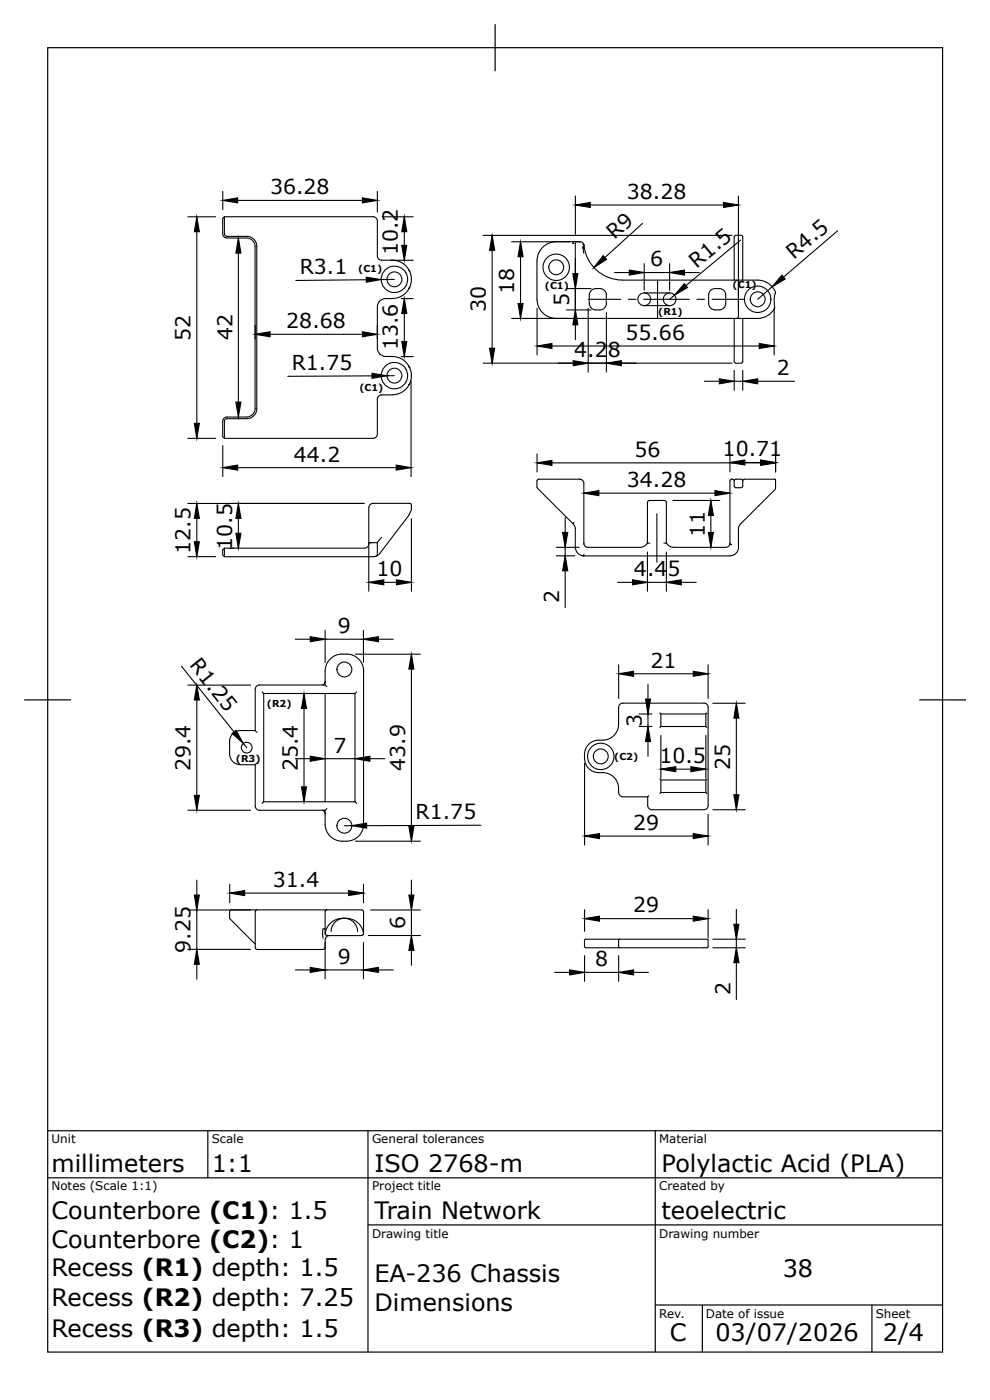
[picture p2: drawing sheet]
<svg xmlns="http://www.w3.org/2000/svg" width="210mm" height="297mm" viewBox="0 0 210 297" stroke-linecap="round" stroke-linejoin="round" font-family="sans-serif">
<g fill="none" stroke="#000" stroke-width=".23">
<path d="M39.9 46.1h5.9M41.8 49.2v40.7M47.3 40.7v3.8M47.7 46l31.8 .1 .5 .3 .1 .5v7.6l.2 .4 .7 .4h6.8M48.2 50.2h4.2M48.2 50.2l-.3-.1-.2-.4v-3.7l-.4 .4v3.2a.91 .91 0 0 0 .9 1h4.2a1.81 1.81 0 0 1 1.8 1.8M50.5 42.6h26.5M50.6 53.7v31.7M52.4 50.2a2.14 2.14 0 0 1 2.1 2.2v34.4a2.17 2.17 0 0 1-2.1 2.1h-4.2l-.5 .3v.3M54.2 52.4v34.4M77.8 59.4l-15 .2M79.2 46h.1"/>
<path d="M80.1 40.7v4.4M81.1 46.1h6.7M83.3 55.3a4.1 4.1 0 0 1 3.7 2.4M83.7 59.3l-2.8 .1M85.9 49.2v2.9M86.8 57.5l.2 .2M87 57.7a4.1 4.1 0 0 1 0 3.3M102.6 50h52.8M104.5 53.2v20.8M110.5 54.5v10M118.1 51.3a4.1 4.1 0 0 0-4.1 4.1v8.2a4.1 4.1 0 0 0 4.1 4h38.3M121.6 51.7h.1"/>
<path d="M121.9 51.3l-.3 .4M121.9 51.3l-13.3 .1M122.2 51.7v15.6M122.2 41.6v8.2M122.2 55v3.1M123.1 51.3l-.7 .1-.2 .3M123.1 51.3l.7 .3 .2 .4h-.2M123.1 51.3h.1M123.2 51.3h-1.3M124 52l-.1 .8-.1-.4 .2 1.4M124 51.9a8.2 8.2 0 0 0 8.1 7.6M125.3 43.5h28.3"/>
<path d="M130.5 57.9h3.1M132.1 59.5h28.8a3.6 3.6 0 0 1 3.8 2.7h-.1a5.7 5.7 0 0 0-.1 3v.2a3.9 3.9 0 0 1-3.6 2.2h-4.5M136.4 47.4l-8 7.3M136.8 56v5.7M136.8 57.9h5.4M139.6 59.5v8.1M142.2 56v5.7M145.4 57.9h3.1M155.9 59.5v-9.2l.4-.3h1.1l.3 .3v9.2M156.5 59.5l.3 .3M156.8 41.6v25.7l-.3 .3M157.3 51l-11.6 9.7"/>
<path d="M177.9 49l-11.5 9.9M54.2 69.1v2.9M57.3 71h19.7M79 79.8l-17.9 .1M80.1 69.1v2.9M81.9 63.4h1.4M81.9 63.4a1.88 1.88 0 0 0-1.5 .8l-.3 .8v9.1l.4 1a1.65 1.65 0 0 0 1.4 .6 4.7 4.7 0 0 1 4.8 1.8 4.1 4.1 0 0 1 .3 4M83.7 79.8h-1.5M85.2 63.4h2.6M85.2 75.7h2.6M85.9 66.6v6M86.8 77.9l.2 .2"/>
<path d="M87 61l-.2 .2M87 61a4.1 4.1 0 0 1-3.7 2.4M102.6 77.1h52.8M108.6 67.6h12M114 65.5v9.9M117.2 73.5h44M120.3 65.8h5.2M120.3 61.3h5.2M122.2 67.3l.3 .3M122.2 61.3v4.5M122.2 69v3.2M124.9 63.6h6.9"/>
<path d="M124.9 65.5v13.5M128.8 62.7v1.8M128.8 66.4v12.6M128.8 62.6a1.35 1.35 0 0 0-1.4-1.3 1.78 1.78 0 0 0-2.2 .9 4.1 4.1 0 0 0 .2 3.1 2.1 2.1 0 0 0 3.3-.4l.1-.4M133.4 63.6h1.7M136.7 63.6h9.7M136.8 64.9h5.4M136.8 62.2h5.4M136.8 62.2a1.35 1.35 0 0 0-1.3 1.4 1.35 1.35 0 0 0 1.3 1.3M136.8 62.2a1.35 1.35 0 0 1 1.4 1.4 1.35 1.35 0 0 1-1.4 1.3M143.2 62.7l-1 .9M148 63.6h1.6"/>
<path d="M150.7 61.8a2.13 2.13 0 0 1 3.3 .4 4.5 4.5 0 0 1-.2 3.1 2.13 2.13 0 0 1-3.2-.4 4.5 4.5 0 0 1 .1-3.1zM151.2 63.6h7M155.9 67.6v9.2l.4 .3h1.1l.3-.3v-9.2M155.9 78.7v4.2M157.7 78.7v4.2M164 60.9l-3.1 2.7M164.4 65.5v9.9M39.9 93.1h5.9M47.3 89.5v3.2l.4 .4M47.3 94.6v6.6M47.7 89.5v3.6M48.2 88.6h4.2"/>
<path d="M48.2 88.6a.91 .91 0 0 0-.9 .9M50.5 99.3h33.6M54.2 86.8a1.81 1.81 0 0 1-1.8 1.8M79.3 93.1h-.1M87 81.5l-.2 .2M87 81.5a4.1 4.1 0 0 1-3.7 2.4h-2.4l-.4 .1-.3 .4-.1 7.9-.1 .4-.5 .4h-31.8M87.3 80.9v20.3M114 96.4v3.8M117.2 98.3h44.3M149.6 81h3.1M155 96.3v3.9M155.9 81h1.8"/>
<path d="M158.2 98.2h3.3M160.9 81h7.8M164.7 96.3v3.9M39.9 106.9h37.4M39.9 118.2h5.9M41.8 110.1v5M47.7 116.4l-.4 .4v1.1l.4 .3M48.7 116.4h1M50.6 110.1v3.2M78.3 116.1v9.5M78.3 115.6a.91 .91 0 0 1-.9 .8h-29.7v1.8M78.7 115.3l-.4 .3"/>
<path d="M78.7 115.3h.1M78.7 115.3h1.4v2.5l-.2 .3M79.2 106.9h6.9a.99 .99 0 0 1 1.3 .4M79.2 106.9a.94 .94 0 0 0-.9 .9v7.8M81 114.2l-.9 1.1M87.4 107.3v1l-.6 1.2-6.2 8.1-.8 .5-32.1 .1M87.4 110.2v15.4M114 103.4l.2 .3 7.4 7.5 .3-.2M118.1 116.3h4.9M118.1 118.1h4M120 109.9v3.2M120 116.3v1.8"/>
<path d="M121.7 111.2l.3 .5 .2 .6v4M122.2 116.2a1.81 1.81 0 0 0 1.4 1.8M123.1 101.8h-7.8a.95 .95 0 0 0-1.3 .3v1.3M123.1 101.8l.5 .2 .4 .6v13M124 115.4l.2 .5 .5 .4h11.2l1-.3 .6-.6M124 117.7l-.1 .3h-.3M127.2 104.7h24.6M137.5 115.4v-8.8l.4-.3h3.2l.4 .4v8.7h-.5M137.5 115.4h.5M137.5 117.2v8.4M139.5 109.1v10.3M141.5 117.2v8.4"/>
<path d="M141.5 115.4l.6 .6 1 .3M142.9 106.3h9.9M150.9 109.5v3.6M155 115.3a.91 .91 0 0 1-.9 1h-11M155.9 102.1l-.2-.3h-.3l-.4 .3v13.4l.3 .2M155.9 102.1v1.1M157.3 111.3l-.4 .4-.1 .6v3.9a1.84 1.84 0 0 1-1.8 1.9h-31.2M157.7 102.1l.4-.3h6.4l.2 .2v1.8l-7.4 7.5M157.7 103.2l-.3 .4h-1.1l-.4-.4M157.7 102.1l-.3-.3h-1.1l-.4 .3M157.7 102.1v1.1M62.7 135.8h3.2"/>
<path d="M69 133.9v6.8M69 135.8h8.2M75.5 138.9h13.8M77.2 133.9v6.8M80.3 135.8h3.2M81.5 123.7h2.7M120 121.2v7.9M131.1 123.7h3.2M137.5 123.7h4M144.7 123.7h3.1M38.5 141.5l11.2 14M39.9 145.5h13.3"/>
<path d="M41.8 148.7v20.2M51.7 157.9l.7 .9M54.2 146.4v8.8M54.6 155.5l-.4-.3h-3.2a2.27 2.27 0 0 0-2.2 2.2v2.7M55.1 145.5h14l.3 .4M55.1 145.5a.91 .91 0 0 0-.9 .9M55.7 146.9l.3 .4v23l-.3 .4M56 147.3h19.4v23M64.6 150.5v16.6M69 147.3v23M69.1 144.7l-.2 .5-.4 .3M75.7 146.9l-.3 .4"/>
<path d="M77.2 142.5v32.5M77.2 142.5a3.8 3.8 0 0 0-4.5-3.6 3.6 3.6 0 0 0-3.7 3.6v3M87.4 142.1v33.4M131.4 150.2v3.7a3.5 3.5 0 0 1-4.3 3.3 3.2 3.2 0 0 0-3 3.9 3.2 3.2 0 0 0 3.9 3 3.5 3.5 0 0 1 3.4 4.2M131.4 150.2a.91 .91 0 0 1 .9-.9h17.2a.88 .88 0 0 1 .9 .9M131.4 141.2v7.2M134.5 143.1h12.7M135.7 151.6h2.7M135.7 154.3h2.7M137.6 145.3v3.2M137.6 151.6v2.7M137.6 157.5v3.1"/>
<path d="M140.1 151.4l.2 .2h9.6l.2-.2M140.3 151.6v2.7l-.2 .2M140.3 156.2v9.1M149.9 151.6v2.7h-9.6M149.9 154.3l.2 .2M149.9 156.2v9.1M150.4 141.2v7.2M150.4 150.2v20.9M151.4 149.4h6.9M156.4 152.5v16.3M39.9 172.1h13.3M48.8 160.1a2.27 2.27 0 0 0 2.2 2.3"/>
<path d="M51 162.4h3.2M54.6 162.1l-.4 .3v8.8a.91 .91 0 0 0 .9 .9h13.9M56 170.3h19.4M62.7 161.1h3.2M68.5 172.1l.4 .3 .2 .5M69 172.1v2.9a3.8 3.8 0 0 0 4.6 3.7 3.6 3.6 0 0 0 3.6-3.7M69 161.1h6.4M69.4 171.7l-.4 .4M74.7 175.4h-1.6M75.4 170.3l.3 .4M75.5 178.7h13.8M78.5 161.1h3.2"/>
<path d="M102.1 175.3l-24.2 .1M124.1 162.1v17.4M127.3 177.6h19.9M131.4 168.3a.91 .91 0 0 0 .9 .9h5.2v1.9M137.5 171.1a.91 .91 0 0 0 .9 .9h11.1a.91 .91 0 0 0 .9-.9M137.8 169l-.3 .2M140.1 165.4l.2 .3h9.6l.2-.3M140.3 165.7v2.6l-.2 .3M143.5 163.4h3.2M149.9 165.7v2.6h-9.6M149.9 168.3l.2 .3M150.4 173v6.5"/>
<path d="M151.4 172h6.9M39.9 193.3h13.3M41.8 186.9v3.2M41.8 193.3v8.3M48.8 193.6v1.5l5.4 5.4M48.8 187.8v3.9M49.1 193.3h26.8a1.02 1.02 0 0 1 1.3 .3v4.8a4.1 4.1 0 0 0-4.4-3.4 4 4 0 0 0-3.7 3.4l-.1-4.8 .4-.3M49.1 193.3l-.3 .3M51.9 189.7h22.1M54.6 193.3l-.4 .3v7.7l.4 .3M69 197.4l-.4-.2v2.1M69.1 198.4a1.23 1.23 0 0 0 1.4 .3h6.2l.5-.3"/>
<path d="M70 198.7a.91 .91 0 0 0-.9 .9l-.1 8.3M70.3 197.9l.2-1.1 .5-.8 .9-.7 1.1-.3 1.2 .2 .9 .7 .6 .7 .2 1.3M77.2 187.8v3.9M78.2 198.7h11.1M78.7 193.3h10.6M87.4 186.9v3.2M87.4 193.3v5.4M124.1 193.2v4.6M127.3 195.1h19.9M131.4 199.7v1.4M131.6 199.5l-.2 .2M150.4 193.2v6"/>
<path d="M151.4 199.5h6.9M156.4 193.2v3.1M156.4 199.5v1.8M39.9 201.6h13.3M41.8 204.8v3.2M54.6 201.7h14M62.7 206h3.2M69 206h8.2M69.1 201.2l-.3 .4h-.2M77.2 200.1v7.8M80.3 206h3.2M87.4 201.9v3.1"/>
<path d="M117.8 206.5h3.2M124.1 203v5.4M124.1 206.5h7.3M124.3 201.3h25.8M124.4 201.3l-.3-.2v-1.4a1.26 1.26 0 0 1 1.4-.2h24.6l.3 .2v1.4l-.2 .2M131.4 201.1l.2 .2M131.4 203v5.4M134.5 206.5h3.2M151.4 201.3h6.9M156.4 204.5v7.8"/>
<circle cx="83.8" cy="59.3" r="2.81"/>
<circle cx="83.8" cy="59.3" r="1.58"/>
<circle cx="118.1" cy="56.8" r="1.58"/>
<circle cx="118.1" cy="56.8" r="2.81"/>
<circle cx="83.8" cy="79.8" r="2.81"/>
<circle cx="83.8" cy="79.8" r="1.58"/>
<circle cx="142.2" cy="63.6" r="1.35"/>
<circle cx="160.9" cy="63.6" r="2.81"/>
<circle cx="160.9" cy="63.6" r="1.58"/>
<circle cx="52.4" cy="158.8" r="1.14"/>
<circle cx="73.1" cy="142.2" r="1.58"/>
<circle cx="73.1" cy="175.4" r="1.58"/>
<circle cx="127.6" cy="160.7" r="1.58"/>
<circle cx="127.6" cy="160.7" r="2.81"/>
</g>
<g fill="#000">
<path d="M41.8 46.1l.5 3.1h-1zM50.6 50.6l.6 3.1h-1.1zM47.3 42.6l3.2-.6v1.1zM77 42l3.1 .6-3.1 .5zM77.8 58.9l3.1 .5-3.1 .5zM85.3 52.1h1.1l-.5 3.2zM85.9 46.1l.5 3.1h-1.1zM104.5 50l.5 3.2h-1zM110.5 51.4l.6 3.1h-1.1zM121.6 58.1h1.1l-.5 3.2zM122.2 43.5l3.1-.5v1.1zM128.1 54.3l.7 .8-2.7 1.7z"/>
<path d="M133.6 57.4l3.2 .5-3.2 .5zM142.2 57.9l3.2-.5v1zM153.6 43l3.2 .5-3.2 .6zM166 58.5l.7 .8-2.7 1.6zM54.2 71l3.1-.5v1zM77 70.5l3.1 .5-3.1 .5zM79 79.3l3.2 .5-3.2 .5zM85.9 63.4l.5 3.2h-1.1zM85.3 72.6h1.1l-.5 3.1zM104 74h1l-.5 3.1zM110 64.5h1.1l-.6 3.1zM114 73.5l3.2-.5v1z"/>
<path d="M122.2 65.8l.5 3.2h-1.1zM121.7 76.6l3.2 .5-3.2 .6zM128.8 77.1l3.1-.5v1.1zM145.3 60.3l.7 .8-2.8 1.6zM161.2 73l3.2 .5-3.2 .5zM41.3 89.9h1l-.5 3.2zM50.1 85.4h1.1l-.6 3.2zM47.3 99.3l3.2-.5v1zM84.1 98.8l3.2 .5-3.2 .5zM114 98.3l3.2-.5v1zM152.7 80.5l3.2 .5-3.2 .5zM155 98.2l3.2-.5v1.1z"/>
<path d="M157.7 81l3.2-.5v1zM161.5 97.8l3.2 .5-3.2 .5zM161.5 97.7l3.2 .5-3.2 .6zM41.8 106.9l.5 3.2h-1zM41.3 115.1h1l-.5 3.1zM50.1 113.3h1.1l-.6 3.1zM50.6 106.9l.6 3.2h-1.1zM119.5 113.1h1.1l-.6 3.2zM124 104.7l3.2-.5v1.1zM150.9 106.3l.6 3.2h-1.1zM150.4 113.1h1.1l-.6 3.2zM151.8 104.2l3.2 .5-3.2 .6z"/>
<path d="M65.9 135.2l3.1 .6-3.1 .5zM77.2 135.8l3.1-.6v1.1zM78.3 123.7l3.2-.6v1.1zM84.2 123.1l3.2 .6-3.2 .5zM120 118.1l.6 3.1h-1.1zM134.3 123.1l3.2 .6-3.2 .5zM141.5 123.7l3.2-.6v1.1zM41.8 145.5l.5 3.2h-1zM49.3 155.8l.8-.7 1.6 2.8zM64.6 147.3l.5 3.2h-1.1zM87.4 138.9l.5 3.2h-1.1zM131.4 143.1l3.1-.5v1z"/>
<path d="M137.1 148.5h1l-.5 3.1zM137.6 154.3l.5 3.2h-1zM147.2 142.6l3.2 .5-3.2 .5zM156.4 149.4l.5 3.1h-1.1zM41.3 168.9h1l-.5 3.2zM64 167.1h1.1l-.5 3.2zM65.9 160.6l3.1 .5-3.1 .6zM74.7 175.4l3.1-.6 .1 1.1zM75.4 161.1l3.1-.5v1.1zM86.8 175.5h1.1l-.5 3.2zM124.1 177.6l3.2-.5v1zM140.3 163.4l3.2-.6v1.1z"/>
<path d="M146.7 162.8l3.2 .6-3.2 .5zM147.2 177.1l3.2 .5-3.2 .5zM155.8 168.8h1.1l-.5 3.2zM41.3 190.1h1l-.5 3.2zM48.8 189.7l3.1-.5v1zM74 189.2l3.2 .5-3.2 .5zM86.8 190.1h1.1l-.5 3.2zM124.1 195.1l3.2-.5v1zM147.2 194.6l3.2 .5-3.2 .5zM155.8 196.3h1.1l-.5 3.2zM41.8 201.6l.5 3.2h-1zM65.9 205.5l3.1 .5-3.1 .5z"/>
<path d="M77.2 206l3.1-.5v1zM87.4 198.7l.5 3.2h-1.1zM121 206l3.1 .5-3.1 .6zM131.4 206.5l3.1-.5v1.1zM156.4 201.3l.5 3.2h-1.1z"/>
</g>
<g fill="none" stroke="#000" stroke-width=".24">
<path d="M41.8 46.1l.5 3.1h-1zM47.3 42.6l3.2-.6v1.1zM50.6 50.6l.6 3.1h-1.1zM77 42l3.1 .6-3.1 .5zM77.8 58.9l3.1 .5-3.1 .5zM85.3 52.1h1.1l-.5 3.2zM85.9 46.1l.5 3.1h-1.1zM104.5 50l.5 3.2h-1zM110.5 51.4l.6 3.1h-1.1zM121.6 58.1h1.1l-.5 3.2zM122.2 43.5l3.1-.5v1.1zM128.1 54.3l.7 .8-2.7 1.7z"/>
<path d="M133.6 57.4l3.2 .5-3.2 .5zM142.2 57.9l3.2-.5v1zM153.6 43l3.2 .5-3.2 .6zM166 58.5l.7 .8-2.7 1.6zM54.2 71l3.1-.5v1zM77 70.5l3.1 .5-3.1 .5zM79 79.3l3.2 .5-3.2 .5zM85.3 72.6h1.1l-.5 3.1zM85.9 63.4l.5 3.2h-1.1zM104 74h1l-.5 3.1zM110 64.5h1.1l-.6 3.1zM114 73.5l3.2-.5v1z"/>
<path d="M121.7 76.6l3.2 .5-3.2 .6zM122.2 65.8l.5 3.2h-1.1zM128.8 77.1l3.1-.5v1.1zM145.3 60.3l.7 .8-2.8 1.6zM161.2 73l3.2 .5-3.2 .5zM41.3 89.9h1l-.5 3.2zM47.3 99.3l3.2-.5v1zM50.1 85.4h1.1l-.6 3.2zM84.1 98.8l3.2 .5-3.2 .5zM114 98.3l3.2-.5v1zM152.7 80.5l3.2 .5-3.2 .5zM155 98.2l3.2-.5v1.1z"/>
<path d="M157.7 81l3.2-.5v1zM161.5 97.8l3.2 .5-3.2 .5zM161.5 97.7l3.2 .5-3.2 .6zM41.3 115.1h1l-.5 3.1zM41.8 106.9l.5 3.2h-1zM50.1 113.3h1.1l-.6 3.1zM50.6 106.9l.6 3.2h-1.1zM119.5 113.1h1.1l-.6 3.2zM120 118.1l.6 3.1h-1.1zM124 104.7l3.2-.5v1.1zM150.4 113.1h1.1l-.6 3.2zM150.9 106.3l.6 3.2h-1.1z"/>
<path d="M151.8 104.2l3.2 .5-3.2 .6zM65.9 135.2l3.1 .6-3.1 .5zM77.2 135.8l3.1-.6v1.1zM78.3 123.7l3.2-.6v1.1zM84.2 123.1l3.2 .6-3.2 .5zM87.4 138.9l.5 3.2h-1.1zM134.3 123.1l3.2 .6-3.2 .5zM141.5 123.7l3.2-.6v1.1zM41.8 145.5l.5 3.2h-1zM49.3 155.8l.8-.7 1.6 2.8zM64.6 147.3l.5 3.2h-1.1zM131.4 143.1l3.1-.5v1z"/>
<path d="M137.1 148.5h1l-.5 3.1zM137.6 154.3l.5 3.2h-1zM147.2 142.6l3.2 .5-3.2 .5zM156.4 149.4l.5 3.1h-1.1zM41.3 168.9h1l-.5 3.2zM64 167.1h1.1l-.5 3.2zM65.9 160.6l3.1 .5-3.1 .6zM74.7 175.4l3.1-.6 .1 1.1zM75.4 161.1l3.1-.5v1.1zM86.8 175.5h1.1l-.5 3.2zM124.1 177.6l3.2-.5v1zM140.3 163.4l3.2-.6v1.1z"/>
<path d="M146.7 162.8l3.2 .6-3.2 .5zM147.2 177.1l3.2 .5-3.2 .5zM155.8 168.8h1.1l-.5 3.2zM41.3 190.1h1l-.5 3.2zM48.8 189.7l3.1-.5v1zM74 189.2l3.2 .5-3.2 .5zM86.8 190.1h1.1l-.5 3.2zM87.4 198.7l.5 3.2h-1.1zM124.1 195.1l3.2-.5v1zM147.2 194.6l3.2 .5-3.2 .5zM155.8 196.3h1.1l-.5 3.2zM41.8 201.6l.5 3.2h-1z"/>
<path d="M65.9 205.5l3.1 .5-3.1 .5zM77.2 206l3.1-.5v1zM121 206l3.1 .5-3.1 .6zM131.4 206.5l3.1-.5v1.1zM156.4 201.3l.5 3.2h-1.1z"/>
</g>
<g fill="none" stroke="#000" stroke-width=".25">
<path d="M10.1 10.1h190.1v277.1h-190.1zM105.1 5.1v10M15.1 148.6l-10 .1M195.2 148.6l9.9 .1M10.1 240.2h190.1M10.1 250.2h190.1M44.1 240.2v10M78.1 240.2v47M139.1 240.2v47M78.1 260.2h122.1M139.1 277.2h61.1M149.1 277.2v10"/>
<path d="M185.2 277.2v10"/>
</g>
<g font-size="5.1">
<text x="10.9" y="249">millimeters</text>
<text x="45" y="249">1:1</text>
<text x="79.5" y="249">ISO 2768-m</text>
<text x="140.5" y="249">Polylactic Acid (PLA)</text>
<text x="10.9" y="258.9">Counterbore (C1): 1.5</text>
<text x="79.5" y="258.9">Train Network</text>
<text x="140.5" y="258.9">teoelectric</text>
<text x="10.9" y="265">Counterbore (C2): 1</text>
<text x="10.9" y="271.1">Recess (R1) depth: 1.5</text>
<text x="79.5" y="272.3">EA-236 Chassis</text>
<text x="166.2" y="271.3">38</text>
<text x="10.9" y="277.4">Recess (R2) depth: 7.25</text>
<text x="79.5" y="278.4">Dimensions</text>
<text x="10.9" y="284">Recess (R3) depth: 1.5</text>
<text x="142.3" y="284.8">C</text>
<text x="151.9" y="284.8">03/07/2026</text>
<text x="187.5" y="284.8">2/4</text>
</g>
<g font-size="4.4">
<text x="57.3" y="41.2">36.28</text>
<text x="133.1" y="42.2">38.28</text>
<text x="130.5" y="51" transform="rotate(-42 130.5 51)">R9</text>
<text x="63.6" y="58.2" transform="rotate(-1 63.6 58.2)">R3.1</text>
<text x="84.5" y="54.2" transform="rotate(-90 84.5 54.2)">10.2</text>
<text x="138.1" y="56.6">6</text>
<text x="147.9" y="57.1" transform="rotate(-40 147.9 57.1)">R1.5</text>
<text x="168.6" y="55.2" transform="rotate(-41 168.6 55.2)">R4.5</text>
<text x="109.2" y="62.4" transform="rotate(-90 109.2 62.4)">18</text>
<text x="120.8" y="65" transform="rotate(-90 120.8 65)">5</text>
<text x="60.8" y="69.7">28.68</text>
<text x="103.2" y="66.4" transform="rotate(-90 103.2 66.4)">30</text>
<text x="40.5" y="72.4" transform="rotate(-90 40.5 72.4)">52</text>
<text x="49.4" y="72.3" transform="rotate(-90 49.4 72.3)">42</text>
<text x="84.5" y="74.4" transform="rotate(-90 84.5 74.4)">13.6</text>
<text x="121.9" y="75.8">4.2</text>
<text x="129.1" y="75.8">8</text>
<text x="132.8" y="72.2">55.66</text>
<text x="61.9" y="78.6">R1.75</text>
<text x="165" y="79.7">2</text>
<text x="62.4" y="98.1">44.2</text>
<text x="134.7" y="97">56</text>
<text x="153.5" y="96.9">1</text>
<text x="156.2" y="96.9">0.71</text>
<text x="133.1" y="103.4">34.28</text>
<text x="40.5" y="117.7" transform="rotate(-90 40.5 117.7)">12.5</text>
<text x="49.3" y="116.8" transform="rotate(-90 49.3 116.8)">10.5</text>
<text x="149.7" y="114.1" transform="rotate(-90 149.7 114.1)">11</text>
<text x="79.9" y="122.3">10</text>
<text x="134.6" y="122.3">4.4</text>
<text x="141.8" y="122.3">5</text>
<text x="118.8" y="128.1" transform="rotate(-90 118.8 128.1)">2</text>
<text x="71.7" y="134.4">9</text>
<text x="40.1" y="141.3" transform="rotate(51 40.1 141.3)">R1.25</text>
<text x="138.2" y="141.8">21</text>
<text x="136.3" y="154.4" transform="rotate(-90 136.3 154.4)">3</text>
<text x="63.2" y="161.1" transform="rotate(-90 63.2 161.1)">5.4</text>
<text x="70.8" y="159.9">7</text>
<text x="40.5" y="163.8" transform="rotate(-90 40.5 163.8)">29.4</text>
<text x="63.2" y="163.8" transform="rotate(-90 63.2 163.8)">2</text>
<text x="86" y="163.7" transform="rotate(-90 86 163.7)">43.9</text>
<text x="140" y="162">10.5</text>
<text x="155" y="163.5" transform="rotate(-90 155 163.5)">25</text>
<text x="88.2" y="174">R1.75</text>
<text x="134.5" y="176.3">29</text>
<text x="58" y="188.4">31.4</text>
<text x="86" y="197.4" transform="rotate(-90 86 197.4)">6</text>
<text x="134.5" y="193.8">29</text>
<text x="40.5" y="202.4" transform="rotate(-90 40.5 202.4)">9.25</text>
<text x="71.7" y="204.7">9</text>
<text x="126.4" y="205.2">8</text>
<text x="155.1" y="211.4" transform="rotate(-90 155.1 211.4)">2</text>
</g>
<g font-size="2.5">
<text x="10.9" y="242.9">Unit</text>
<text x="45" y="242.9">Scale</text>
<text x="79" y="242.9">General tolerances</text>
<text x="140" y="242.9">Material</text>
<text x="10.9" y="252.8">Notes (Scale 1:1)</text>
<text x="79" y="252.8">Project title</text>
<text x="140" y="252.8">Created by</text>
<text x="79" y="262.9">Drawing title</text>
<text x="140" y="262.9">Drawing number</text>
<text x="140" y="280">Rev.</text>
<text x="149.9" y="280">Date of issue</text>
<text x="186" y="280">Sheet</text>
</g>
<g font-size="2">
<text x="76.1" y="57.7">(C1)</text>
<text x="115.7" y="61.5">(C1)</text>
<text x="155.6" y="61.2">(C1)</text>
<text x="139.8" y="66.8">(R1)</text>
<text x="76.3" y="83.1">(C1)</text>
<text x="56.7" y="150.1">(R2)</text>
<text x="50.1" y="161.8">(R3)</text>
<text x="130.4" y="161.3">(C2)</text>
</g>
</svg>
